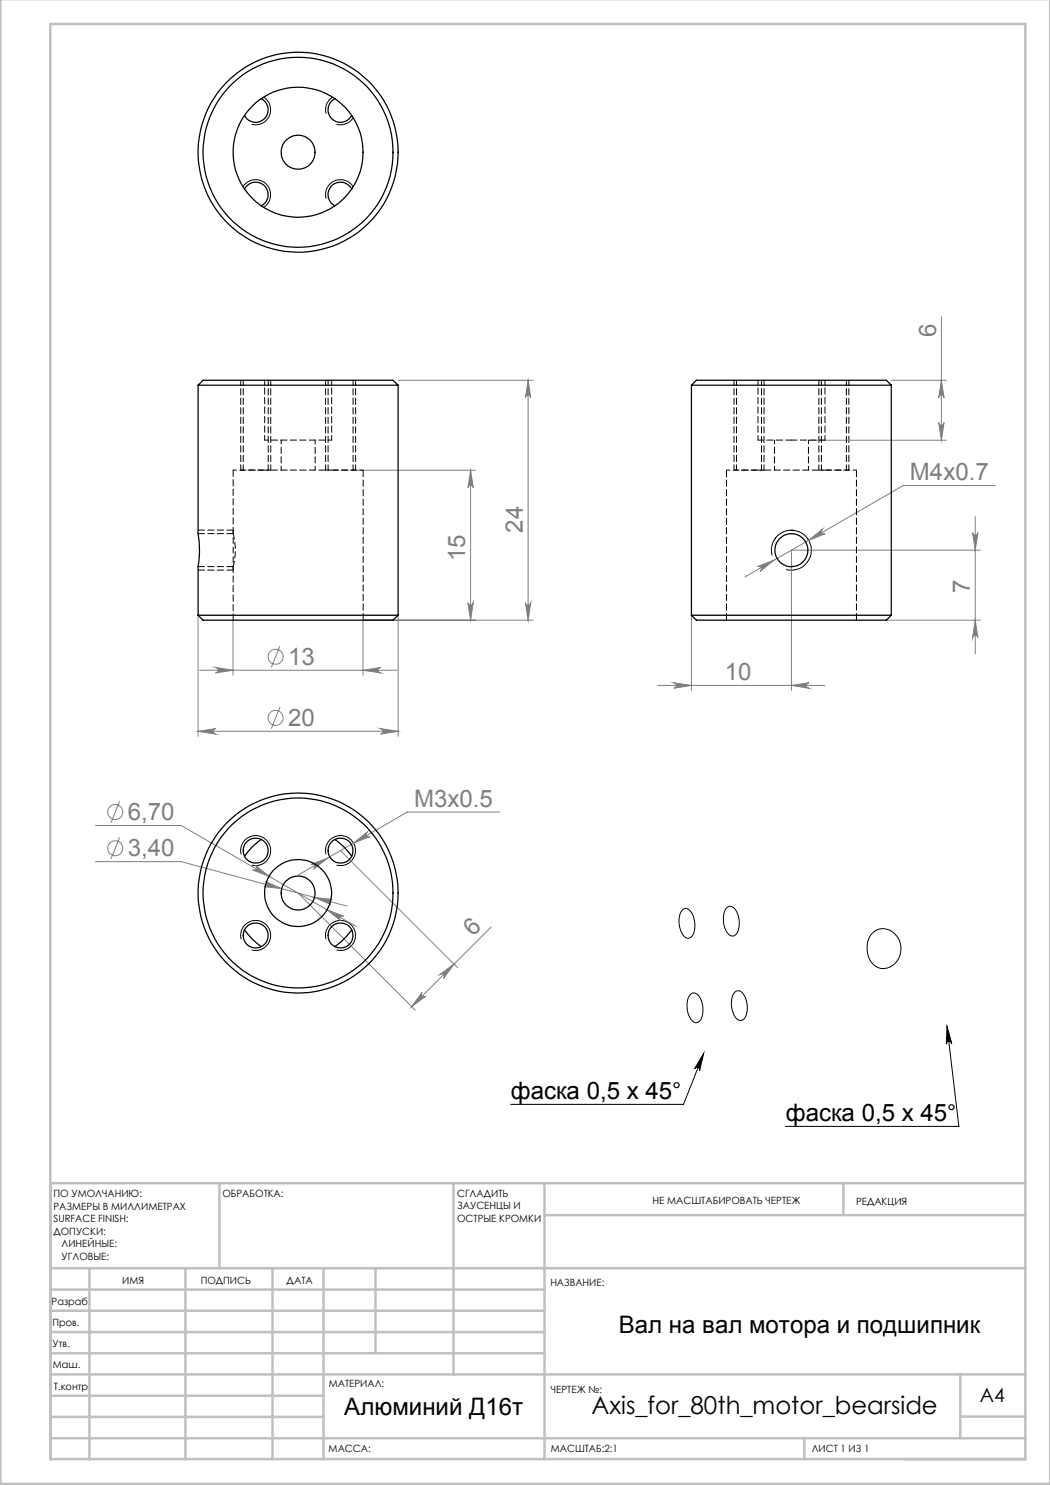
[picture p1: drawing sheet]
<svg xmlns="http://www.w3.org/2000/svg" width="210mm" height="297mm" viewBox="0 0 210 297" stroke-linecap="round" stroke-linejoin="round" font-family="sans-serif">
<g fill="none" stroke="#808080" stroke-width=".2">
<path d="M79.6 76.1h27M105.6 76.1l.6 3.4a.53 .53 0 0 0-.6-.5 .53 .53 0 0 0-.5 .5zM105.6 76.1v47.9M178.3 76.1h11M188.3 76.1l.5 3.4a.53 .53 0 0 0-.5-.5 .53 .53 0 0 0-.6 .5zM188.3 63.4v24.6M70.6 94h24.5M94.1 94l.6 3.5a.53 .53 0 0 0-.6-.5 .53 .53 0 0 0-.5 .5zM94.1 94v30M161.7 88h27.6M187.7 84.5a.53 .53 0 0 0 .6 .6 .53 .53 0 0 0 .5-.6l-.5 3.5zM199.1 97.1h-18.5l-31.6 18.3"/>
<path d="M151.5 113.3l3.3-1.3-2.8 2.3a.55 .55 0 0 0 .2-.8 .55 .55 0 0 0-.7-.2zM161.7 108.1l2.8-2.3a.53 .53 0 0 0-.2 .7 .53 .53 0 0 0 .7 .2zM194.5 106.5a.53 .53 0 0 0 .6 .5 .53 .53 0 0 0 .5-.5l-.5 3.5zM195.1 103.3v27.5M196.1 110l-37.8 .1v28M39.6 123v24.3M39.9 134.1h39.4M43.1 133.5l3.5 .6-3.5 .5a.55 .55 0 0 0 .5-.6 .55 .55 0 0 0-.5-.5zM46.6 124v11M56 129.2l-1.7 4.3M72.6 134.1l3.5-.6a.55 .55 0 0 0-.5 .5 .55 .55 0 0 0 .5 .6zM72.6 124v11"/>
<path d="M72.6 124h34M79.6 123v24.3M93.6 120.5a.53 .53 0 0 0 .5 .5 .53 .53 0 0 0 .6-.5l-.6 3.5zM105.1 120.5a.53 .53 0 0 0 .5 .5 .53 .53 0 0 0 .6-.5l-.6 3.5zM131.6 137.1h33.4M134.8 136.6l3.5 .5-3.5 .6a.55 .55 0 0 0 .5-.6 .55 .55 0 0 0-.5-.5zM138.3 123v15.1M158.3 137.1l3.5-.5a.55 .55 0 0 0-.6 .5 .55 .55 0 0 0 .6 .6zM177.3 124h18.8M195.1 124l.5 3.5a.53 .53 0 0 0-.5-.5 .53 .53 0 0 0-.6 .5zM39.6 146.3l3.5-.6a.55 .55 0 0 0-.5 .6 .55 .55 0 0 0 .5 .5zM39.6 146.3h40"/>
<path d="M56 141.4l-1.7 4.3M76.1 145.7l3.5 .6-3.5 .5a.55 .55 0 0 0 .5-.5 .55 .55 0 0 0-.5-.6zM19.1 165.1h17.1l35.1 20.2M19.1 172.3h17.1l33.2 8.9M23.9 160.3l-1.7 4.3M23.9 167.5l-1.7 4.3M51 173l2.8 2.3-3.3-1.3a.55 .55 0 0 0 .7-.2 .55 .55 0 0 0-.2-.8zM53.1 176.3l3.2 1.4-3.5-.4a.53 .53 0 0 0 .6-.3 .53 .53 0 0 0-.3-.7zM59.6 178.6l23.4 23.4M62.2 172.9l3.3-1.3-2.8 2.2a.55 .55 0 0 0 .2-.7 .55 .55 0 0 0-.7-.2zM62.9 179.5l3.5 .4a.53 .53 0 0 0-.6 .4 .53 .53 0 0 0 .3 .6zM68.1 170.1l23.4 23.4"/>
<path d="M70.7 168.6l2.7-2.2a.54 .54 0 0 0-.1 .7 .54 .54 0 0 0 .7 .2zM99.9 162.4h-18.4l-21.8 12.6M65.4 182l3.3 1.2a.55 .55 0 0 0-.7 .3 .55 .55 0 0 0 .2 .7zM84.4 198.5a.54 .54 0 0 0 0 .7 .54 .54 0 0 0 .8 0l-2.9 2.1zM87.9 194.9l2.9-2.1-2.1 2.9a.55 .55 0 0 0 0-.8 .55 .55 0 0 0-.8 0zM98.2 185.4l-15.9 15.9"/>
<circle cx="55.1" cy="131.4" r="1.5"/>
<circle cx="55.1" cy="143.6" r="1.51"/>
<circle cx="23" cy="162.4" r="1.51"/>
<circle cx="23" cy="169.6" r="1.51"/>
</g>
<g fill="none" stroke="#000" stroke-width=".2">
<path d="M52.7 19.4a3 3 0 0 1 1.2 3.8 3 3 0 0 1-3.6 1.7M66.5 19.4a2.97 2.97 0 0 0-1.3 3.4M48.6 37.3a3 3 0 0 1 4.7-.5 3 3 0 0 1-.6 4.7M70.6 37.3a3 3 0 0 0-3.7-1.1 3 3 0 0 0-1.7 3.5M70.6 23.6a3.1 3.1 0 0 1-3.3 1.3M154.4 111.1a4 4 0 0 1 3.5-5.1 4 4 0 0 1 4.4 4.4 4 4 0 0 1-5.1 3.5M48.2 170.9a3 3 0 0 1 2.7-3.8 3 3 0 0 1 3.2 3.3 3 3 0 0 1-3.8 2.6M65.2 170.9a3 3 0 0 1 2.7-3.8 3 3 0 0 1 3.2 3.3 3 3 0 0 1-3.8 2.6M48.2 187.9a3 3 0 0 1 2.7-3.8 3 3 0 0 1 3.2 3.3 3 3 0 0 1-3.8 2.6M65.2 187.9a3 3 0 0 1 2.7-3.8 3 3 0 0 1 3.2 3.3 3 3 0 0 1-3.8 2.6M136.4 182.1a1.09 1.09 0 0 1 1.9 .4 4.4 4.4 0 0 1-.2 5 1.35 1.35 0 0 1-1.8-1 4.6 4.6 0 0 1 .1-4.4zM138 198.9a1.13 1.13 0 0 1 1.9 .5 4.7 4.7 0 0 1 0 4.8 1.1 1.1 0 0 1-1.8-.5 4.7 4.7 0 0 1-.1-4.8z"/>
<path d="M145.3 181.6a1.13 1.13 0 0 1 1.9 .5 4.7 4.7 0 0 1 0 4.8 1.13 1.13 0 0 1-1.9-.5 4.7 4.7 0 0 1 0-4.8zM147.1 198.3a1.35 1.35 0 0 1 1.9 1 4.7 4.7 0 0 1-.2 4.5 1.13 1.13 0 0 1-1.8-.5 4.6 4.6 0 0 1-.1-4.8zM174.3 186.8a3.2 3.2 0 0 1 5.2 .6 4 4 0 0 1 .3 4.1 4 4 0 0 1-3.6 2.2 4 4 0 0 1-2.8-4.6 4 4 0 0 1 .9-2.3zM140.7 210.7l-4 10.2h-34.6M140.7 210.7l-.8 3.5a.54 .54 0 0 0-.3-.7 .54 .54 0 0 0-.7 .2zM189.4 205.3l2.4 20h-34.7M189.4 205.3l1 3.4a.55 .55 0 0 0-.7-.5 .55 .55 0 0 0-.4 .6z"/>
</g>
<path d="M46.6 106v8" fill="none" stroke="#000" stroke-width=".2" stroke-dasharray="1.3 .6" stroke-dashoffset=".4" stroke-linecap="butt"/>
<path d="M54.1 94h-6M71.1 94h-6M152.8 94h-6M169.8 94h-6" fill="none" stroke="#000" stroke-width=".2" stroke-dasharray="1.3 .6" stroke-dashoffset=".5" stroke-linecap="butt"/>
<path d="M158 106l1.2 .1" fill="none" stroke="#000" stroke-width=".2" stroke-dasharray="1.3 .6" stroke-dashoffset=".6" stroke-linecap="butt"/>
<path d="M54.1 94h.1M71.1 94h.1M152.8 94h.1M169.8 94h.1M39.6 114h7M46.6 106h-7M155 107.8l.2-.2M161.5 107.7l.1 .1" fill="none" stroke="#000" stroke-width=".2" stroke-dasharray="1.3 .6"/>
<path d="M48.1 76v18M65.1 76v18M146.8 76v18M163.8 76v18M54.1 94v-18M71.1 94v-18M152.8 94v-18M169.8 94v-18" fill="none" stroke="#000" stroke-width=".2" stroke-dasharray="1.3 .6" stroke-dashoffset=".2"/>
<g fill="none" stroke="#c0c0c0" stroke-width=".5">
<path d="M.1 -.1v296.9h209.9v-296.9M10.1 4.8h195v287h-195zM43.9 236.6v17M90.7 236.6v38.3M108.9 236.6v55.3M168.7 236.6v6.3M205.1 236.6h-195v55.3M10.1 253.6h195M10.1 257.9h98.8M17.9 253.6v38.3M37.1 253.6v38.3M54.5 253.6v38.3"/>
<path d="M64.7 253.6v38.3M75.1 253.6v17M108.9 243h96.2M10.1 270.6h98.8M10.1 266.4h98.8M10.1 262.1h98.8M10.1 279.1h54.6M10.1 274.9h195M192.1 274.8v12.7M10.1 287.7h195M10.1 283.4h54.6M160.9 287.5v4.3"/>
<path d="M192.1 283.3h13"/>
</g>
<path d="M140.7 210.7l-.8 3.5a.54 .54 0 0 0-.3-.7 .54 .54 0 0 0-.7 .2zM189.4 205.3l1 3.4a.55 .55 0 0 0-.7-.5 .55 .55 0 0 0-.4 .6z" fill="#000"/>
<g fill="#808080">
<path d="M39.6 146.3l3.5-.6a.55 .55 0 0 0-.5 .6 .55 .55 0 0 0 .5 .5zM76.1 145.7l3.5 .6-3.5 .5a.55 .55 0 0 0 .5-.5 .55 .55 0 0 0-.5-.6zM43.1 133.5l3.5 .6-3.5 .5a.55 .55 0 0 0 .5-.6 .55 .55 0 0 0-.5-.5zM72.6 134.1l3.5-.6a.55 .55 0 0 0-.5 .5 .55 .55 0 0 0 .5 .6zM62.2 172.9a.55 .55 0 0 1 .7 .2 .55 .55 0 0 1-.2 .7l2.8-2.2zM70.7 168.6l3.3-1.3a.54 .54 0 0 1-.7-.2 .54 .54 0 0 1 .1-.7zM65.4 182l2.8 2.2a.55 .55 0 0 1-.2-.7 .55 .55 0 0 1 .7-.3zM51 173a.55 .55 0 0 1 .2 .8 .55 .55 0 0 1-.7 .2l3.3 1.3zM62.9 179.5l3.2 1.4a.53 .53 0 0 1-.3-.7 .53 .53 0 0 1 .6-.3zM53.1 176.3a.53 .53 0 0 1 .3 .7 .53 .53 0 0 1-.6 .3l3.5 .4zM151.5 113.3a.55 .55 0 0 1 .7 .2 .55 .55 0 0 1-.2 .8l2.8-2.3zM161.7 108.1l3.3-1.4a.53 .53 0 0 1-.7-.2 .53 .53 0 0 1 .2-.7zM134.8 136.6l3.5 .5-3.5 .6a.55 .55 0 0 0 .5-.6 .55 .55 0 0 0-.5-.5zM158.3 137.1l3.5-.5a.55 .55 0 0 0-.6 .5 .55 .55 0 0 0 .6 .6z"/>
<path d="M84.4 198.5a.54 .54 0 0 0 0 .7 .54 .54 0 0 0 .8 0l-2.9 2.1zM87.9 194.9l2.9-2.1-2.1 2.9a.55 .55 0 0 0 0-.8 .55 .55 0 0 0-.8 0z"/>
<path d="M93.6 120.5a.53 .53 0 0 0 .5 .5 .53 .53 0 0 0 .6-.5l-.6 3.5zM94.1 94l.6 3.5a.53 .53 0 0 0-.6-.5 .53 .53 0 0 0-.5 .5zM105.1 120.5a.53 .53 0 0 0 .5 .5 .53 .53 0 0 0 .6-.5l-.6 3.5zM105.6 76.1l.6 3.4a.53 .53 0 0 0-.6-.5 .53 .53 0 0 0-.5 .5zM187.7 84.5a.53 .53 0 0 0 .6 .6 .53 .53 0 0 0 .5-.6l-.5 3.5zM188.3 76.1l.5 3.4a.53 .53 0 0 0-.5-.5 .53 .53 0 0 0-.6 .5z"/>
<path d="M194.5 106.5a.53 .53 0 0 0 .6 .5 .53 .53 0 0 0 .5-.5l-.5 3.5zM195.1 124l.5 3.5a.53 .53 0 0 0-.5-.5 .53 .53 0 0 0-.6 .5z"/>
</g>
<g fill="none" stroke="#000" stroke-width=".25">
<path d="M52.2 19.7a2.51 2.51 0 0 1 .7 4 2.51 2.51 0 0 1-4-.6M67 19.7a2.51 2.51 0 0 0-.7 4 2.51 2.51 0 0 0 4-.6M48.9 37.8a2.5 2.5 0 0 1 4-.6 2.5 2.5 0 0 1-.7 4M70.3 37.8a2.51 2.51 0 0 0-4-.6 2.51 2.51 0 0 0 .7 4M39.6 77v29.7a19.4 19.4 0 0 1 0 6.6v9.7M39.6 77h40M39.6 77l1-.9h38l1 .9M79.6 77v46M138.3 77h40M138.3 77l1-.9h38l1 .9M138.3 77v46M178.3 77v46"/>
<path d="M39.6 123l1 1h38l1-1M39.6 123h40M138.3 123l1 1h38l1-1M138.3 123h40M52.2 167.9a12.6 12.6 0 0 0-3.3 3.3M67 167.9a13.5 13.5 0 0 1 3.3 3.3M48.9 186a14.2 14.2 0 0 0 3.3 3.3M70.3 186a15.3 15.3 0 0 1-3.3 3.3"/>
<circle cx="59.6" cy="30.4" r="19"/>
<circle cx="59.6" cy="30.4" r="13"/>
<circle cx="59.6" cy="30.5" r="3.4"/>
<circle cx="59.6" cy="30.5" r="20"/>
<circle cx="158.3" cy="110" r="3.3"/>
<circle cx="51.1" cy="170.1" r="2.5"/>
<circle cx="59.6" cy="178.6" r="19"/>
<circle cx="59.6" cy="178.6" r="20"/>
<circle cx="59.6" cy="178.6" r="6.7"/>
<circle cx="59.6" cy="178.6" r="3.4"/>
<circle cx="68.1" cy="170.1" r="2.5"/>
<circle cx="51.1" cy="187.1" r="2.5"/>
<circle cx="68.1" cy="187.1" r="2.5"/>
</g>
<path d="M48.6 76v18M65.6 76v18M147.3 76v18M164.3 76v18M53.6 94v-18M70.6 94v-18M152.3 94v-18M169.3 94v-18M46.6 113.3a13 13 0 0 0 0-6.6" fill="none" stroke="#000" stroke-width=".2" stroke-dasharray="1.3 .6" stroke-dashoffset=".2"/>
<path d="M48.6 94h-2M52.9 88h13.4M72.6 94h-2M147.3 94h-2M171.3 94h-2" fill="none" stroke="#000" stroke-width=".2" stroke-dasharray="1.3 .6" stroke-dashoffset=".6"/>
<path d="M67 94h-14.7M145.3 94v30M165.7 94h-14.8M72.6 124v-30M171.3 124v-30" fill="none" stroke="#000" stroke-width=".2" stroke-dasharray="1.3 .6" stroke-dashoffset="-.1"/>
<path d="M48.6 94h3.7M67 94h3.6M147.3 94h3.6M165.7 94h3.6" fill="none" stroke="#000" stroke-width=".2" stroke-dasharray="1.3 .6" stroke-dashoffset=".7"/>
<path d="M46.6 94v12.7M39.6 113.3h7M46.6 113.3v10.7M46.6 106.7h-7" fill="none" stroke="#000" stroke-width=".2" stroke-dasharray="1.3 .6"/>
<path d="M52.9 76v12M151.6 76v12M66.3 88v-12M165 88v-12" fill="none" stroke="#000" stroke-width=".2" stroke-dasharray="1.3 .6" stroke-dashoffset=".3"/>
<path d="M56.2 88v6M63 94v-6M154.9 88v6M161.7 94v-6" fill="none" stroke="#000" stroke-width=".2" stroke-dasharray="1.3 .6" stroke-dashoffset=".5"/>
<path d="M151.6 88h6.7M158.3 88h6.7" fill="none" stroke="#000" stroke-width=".2" stroke-dasharray="1.3 .6" stroke-dashoffset=".1"/>
<text font-size="4.9" x="118.3" y="282.8">Axis_for_80th_motor_bearside</text>
<g font-size="4.8" fill="#808080">
<text x="187.2" y="67.4" transform="rotate(-90 187.2 67.4)">6</text>
<text x="182" y="96">M4x0.7</text>
<text x="104.6" y="106.5" transform="rotate(-90 104.6 106.5)">24</text>
<text x="93.1" y="112.2" transform="rotate(-90 93.1 112.2)">15</text>
<text x="194" y="118.7" transform="rotate(-90 194 118.7)">7</text>
<text x="57.6" y="132.9">13</text>
<text x="145" y="136">10</text>
<text x="57.6" y="145.2">20</text>
<text x="82.8" y="161.3">M3x0.5</text>
<text x="25.5" y="164">6,70</text>
<text x="25.5" y="171.2">3,40</text>
<text x="94.6" y="187.5" transform="rotate(-45 94.6 187.5)">6</text>
</g>
<g font-size="4.8">
<text x="102.2" y="219.7">фаска 0,5 х 45°</text>
<text x="157.2" y="224.2">фаска 0,5 х 45°</text>
<text x="123.8" y="266.5">Вал на вал мотора и подшипник</text>
<text x="68.9" y="283">Алюминий Д16т</text>
</g>
<text font-size="3.9" x="196" y="280.4">A4</text>
<g font-size="2">
<text x="10.7" y="239.5">ПО УМОЛЧАНИЮ:</text>
<text x="44.5" y="239.5">ОБРАБОТКА:</text>
<text x="91.4" y="239.4">СГЛАДИТЬ</text>
<text x="10.7" y="242">РАЗМЕРЫ В МИЛЛИМЕТРАХ</text>
<text x="10.7" y="244.5">SURFACE FINISH:</text>
<text x="91.4" y="241.9">ЗАУСЕНЦЫ И</text>
<text x="91.4" y="244.4">ОСТРЫЕ КРОМКИ</text>
<text x="130.5" y="240.8">НЕ МАСШТАБИРОВАТЬ ЧЕРТЕЖ</text>
<text x="171.2" y="241">РЕДАКЦИЯ</text>
<text x="10.7" y="247">ДОПУСКИ:</text>
<text x="12.3" y="249.5">ЛИНЕЙНЫЕ:</text>
<text x="12.3" y="252">УГЛОВЫЕ:</text>
<text x="24.4" y="256.9">ИМЯ</text>
<text x="40.1" y="256.8">ПОДПИСЬ</text>
<text x="57.3" y="256.8">ДАТА</text>
<text x="110.1" y="257.1">НАЗВАНИЕ:</text>
<text x="10.3" y="260.9">Разраб.</text>
<text x="10.5" y="269.3">Утв.</text>
<text x="10.5" y="265.2">Пров.</text>
<text x="10.6" y="273.6">Маш.</text>
<text x="10.8" y="278">Т.контр</text>
<text x="65.8" y="277.4">МАТЕРИАЛ:</text>
<text x="110.2" y="278.5">ЧЕРТЕЖ №:</text>
<text x="65.7" y="290.4">МАССА:</text>
<text x="110.2" y="290.5">МАСШТАБ:2:1</text>
<text x="162.4" y="290.4">ЛИСТ 1 ИЗ 1</text>
</g>
</svg>
